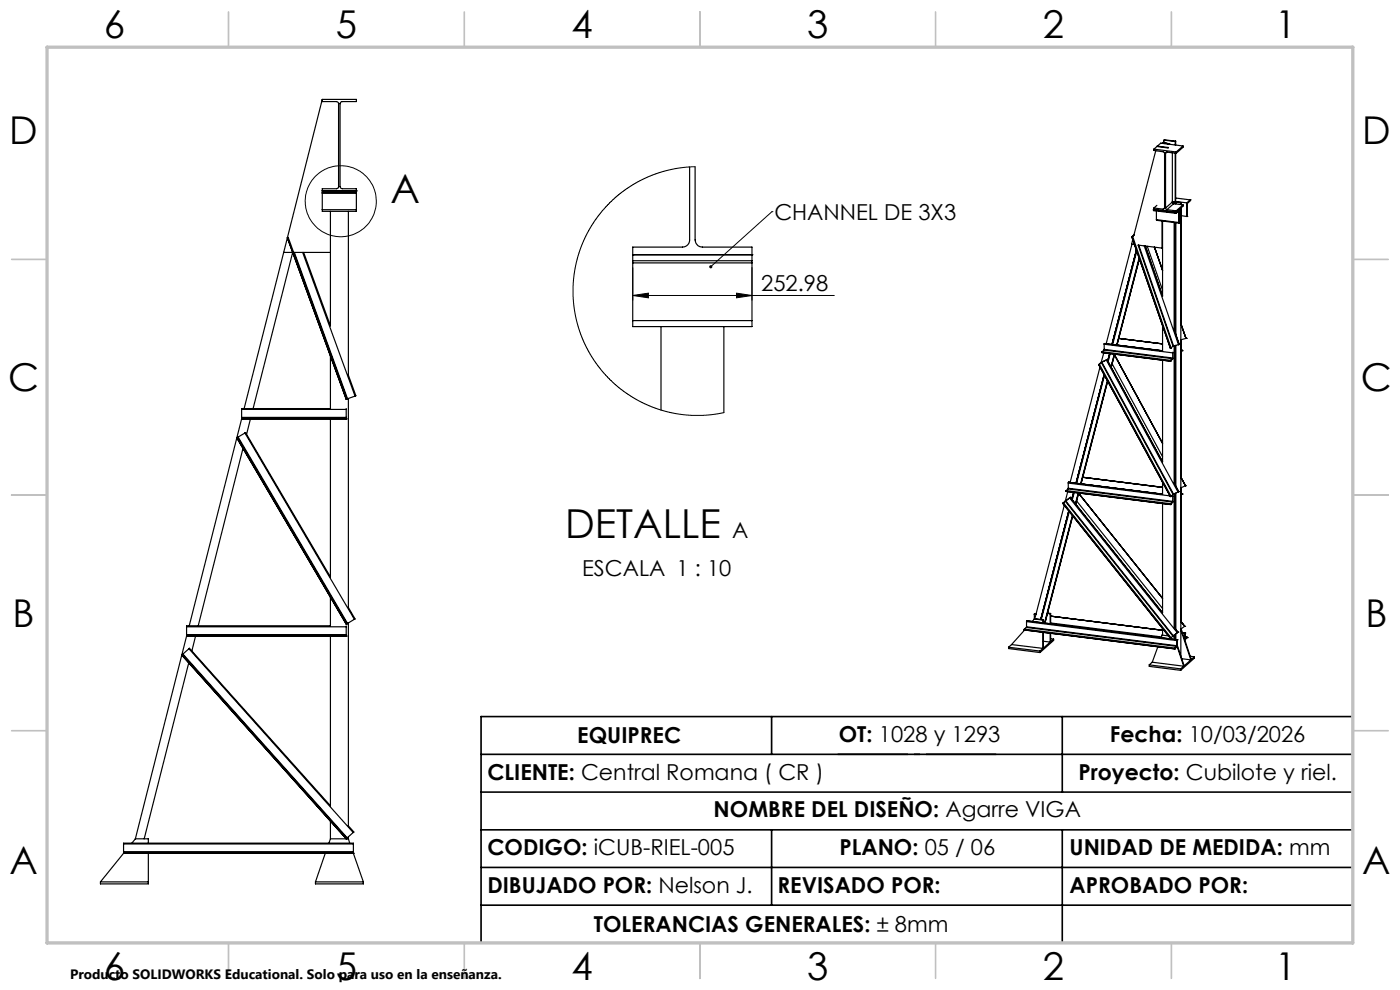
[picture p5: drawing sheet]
<svg xmlns="http://www.w3.org/2000/svg" width="297mm" height="210mm" viewBox="0 0 297 210" stroke-linecap="round" stroke-linejoin="round" font-family="sans-serif">
<g fill="none" stroke="#000" stroke-width=".25">
<path d="M68.4 21.1v.4h3l.4 .4v17.7v.3l-.4 .1h-3v.5M68.4 21.1h7.2v.4h-3l-.5 .4v17.7l.5 .4h3v.5M68.4 21.1l-8.2 32.4M146.3 35.4v15.5a1.51 1.51 0 0 1-1.5 1.5h-10.6v1.6M147.5 35.4v15.5a1.57 1.57 0 0 0 1.5 1.5h10.5v1.6M244.8 31.6v.3l2 .3 .3 .2v11.7M244.8 31.6l4.7 .6M245.2 32l-4.6 17.8-.5 .4M245.4 31.1l2.5 .2-.1 .1zM246.5 30.4l.4-.3 1.1 .5M246.9 30.3h.2M246.9 29.7l2.4 .3"/>
<path d="M246.9 29.7l2.5 .2M246.9 29.7l-.1 .4M246.9 30.3l-.1 .1M246.9 30.3v.1M247.1 30.3l.8 .3M247.1 30.3v.2M247.3 32.5v11.6M247.5 32.3l-.2 .2M247.5 32.3l2 .2M247.9 30.6h.1M248 30.6h.1M248.7 32.4v10.5"/>
<path d="M249.3 30v.8M249.3 32.5v10.3M249.4 29.9l-.1 .1M249.4 29.9v.9M249.4 32.5v10.2M249.5 32.2v.3M251 31l-1.5 1.2M251 31l-4.8-.6-1.4 1.2M251 31v.2l-1.5 1.3M60.2 53.5h1.9l-8.4 33.2M60.2 53.5l-8.4 33.2M61 50.4h.1l12.5 34.3"/>
<path d="M61 50.4h.1M61 50.4l12.4 34.3M62.3 53.5h7.8M62.4 53.5l11.3 31.1M64.2 53.5l11.1 30.5M64.4 53.5l5.7 15.6M68.4 40.5h.1M68.4 40.5v.3M68.4 40.8v.2M68.4 44.5v.3h7.2v-.3M68.4 40.5h7.2M68.4 40.8h7.2"/>
<path d="M68.4 41h7.2M68.4 44.5h7.2M68.4 41v3.5M70.1 44.8v24.3M73.9 44.8v34.8M75.6 40.5h.1M75.6 40.5v.3M75.6 40.8v.2M75.6 41v3.5M134.2 54h.1M134.2 54v1.3M134.2 55.3v.5"/>
<path d="M134.2 54h25.3M134.2 55.3h25.3M134.2 55.8h25.3M134.2 55.8v12.2M159.5 54h.1M159.5 54v1.3M159.5 55.3v.5M159.5 55.8v12.2M240.1 50.2h.1M240.1 50.2l8.2 23.7M240.1 51.8l-5.4 21.1M240.3 50.2h-.2"/>
<path d="M240.3 50.2l8.1 23.6M240.3 50.8l-.2 1 .6 .1M240.7 49.8l-.4 .4M241.1 53l-5.2 20.1M241.2 53.3l-5.2 19.8M241.6 52l7.4 21.4M241.7 54.7l-4.8 18.5M241.7 54.8l-4.7 18.4M242.7 52.2l7.3 20.9M243 52.2l3.6 10.6M243.4 52.2l3.2 9.4M244.7 44.5h.1"/>
<path d="M244.7 44.5l.1 .2 4.7 .6M244.7 44.5l4.7 .6M244.8 44.4l-.1 .1M244.8 44.1v.3M244.8 44.1l2 .3M244.8 44.4l4.7 .6M244.9 52.4l1.7 4.9M245.3 46.6l.1 .1 4.7 .6M245.3 46.6l4.7 .6M245.3 44.8v1.8M245.4 43.6l-.6 .5M246.5 46.9v5.7"/>
<path d="M246.5 52.6l-5.1-.6 7.4 21.4M246.6 52.6h-.1M246.6 46.9v16M247.1 44.1l-.3 .3M247.3 44.1l.2 .4M247.5 44.5l2 .2M248.7 42.9l.3 .3M248.7 42.7l.6 .1M248.7 42.9l-1.4 1.2M248.7 42.8h.4M249 43.2l-1.5 1.3M249 43.2l2 .3"/>
<path d="M249.1 42.8l.1 .1-.4 .2M249.1 42.8v.2M249.1 47.2v22.9M249.2 47.2v23M249.3 42.9l-.3 .3M249.3 42.9v.3M249.3 47.2v23.3M249.3 42.8l1.3 .2M249.4 45.1h.1M249.4 42.7l2.4 .3M249.4 42l3.1 .4M249.4 45.1l.8-.6v2.8"/>
<path d="M249.4 42.7l-.1 .1M249.4 42.9h-.1M249.4 42.9v.3M249.4 47.3v23.7M249.4 42.9l1.1 .1M249.5 44.7v.3M250 44.9h.1M250 47.2l.2 .1M250 44.9l-.5 .4-.1-.2M250 44.9v2.3M250.2 47.3h.1M250.5 43v.4"/>
<path d="M250.5 44.2v95M250.6 44.1v24.7l1 3M250.6 45.7l1.2 .2M250.6 43h-.1M250.6 43v.4M251 43.5v.2l-1.5 1.3M251 43.5l-1.5 1.2M251.8 45.9h.1M251.8 43v2.9M252.5 42.4h.1M252.5 42.4l-.1 .3-.6 .5v2.7M252.5 42.4l-.7 .6"/>
<path d="M70.1 75.5v11.2h-18.8v.1M73.9 79.6l1.6 4.4h-.2M134.2 68v1.3h25.3v-1.3M134.2 68h25.3M140.2 69.3v17.7M153.6 69.3v18.2M233.1 77.4h.1M233.1 77.4l15.2 27.9M233.2 77.2l-.1 .2M233.2 77.2l15.2 28.1M233.4 77.8l-6.4 24.6M233.6 76.9l-.5 .5"/>
<path d="M233.6 76.9l-.4 .3M233.6 76.9l15.2 28M233.8 76.8l-.2 .1M233.8 74.8h.1M233.8 76.8l15.2 28M233.8 74.8l14.5 1.8M233.8 74.6v.2M233.8 74.6l14.5 1.8M234.2 74.8l-.6 2.1M234.2 74.3l-.4 .3M234.2 74.3l14.5 1.8M234.2 74.1v.2"/>
<path d="M234.2 79.4l-6 23.1M234.2 73l14.6 1.9M234.2 74.1l14.6 1.8M234.2 73v1.1M234.3 72.9l-.1 .1M234.3 72.9h.1M234.3 79.6l-5.9 22.9M234.7 76.4l15.2 28M234.7 76.4l-.9 .4M234.8 76.3l-.1 .1M234.8 76.3h.1M234.8 76.3l11.8 21.7"/>
<path d="M234.8 76.3l-1.2 .6M235 76.5l.4-1.5-.4 1.6M235.5 75l-.4 1.7M235.9 77.2l10.7 19.7M236.4 75.1l-.7 2.7M236.4 75.2l10.2 18.8M236.5 75.1l-.8 2.8M237.3 71.8l9.3 1.1M246.6 69v5.4l-12.3-1.5M246.6 76.4v21.6M248.3 73.9h.1M248.3 76.6h.1"/>
<path d="M248.3 76.4v.2M248.4 73.8l-.1 .1M248.7 76.1l-.4 .3M248.8 75.9l-.1 .2M248.8 74.9v1M248.8 74.7v.2M248.8 76.1l-.5 .5M248.8 73.4l-.4 .4M249 73.4h-.2M249.1 73.3v29.3l.9 1.7M249.1 70.1l1.1 3M249.2 73.3v29.3"/>
<path d="M249.3 73.3v29.5M249.4 73.3v29.9M250 73.1l-1 .3M250.2 73.1h-.2M250.2 73.1h.1M250.5 68.8l1.1 3M250.6 72.1v29.2l.9 1.7M250.6 74.3h.2M250.8 74.3v.1M250.8 74.3l-.2 .2M250.8 74.4h.1M250.8 74.4l-.2 .2"/>
<path d="M251.6 71.8h.1M251.6 71.8l-1.1 .3M50.2 92.9h.1M50.2 92.9l23.2 39.5M50.4 92.8l-.2 .1M50.4 92.8l23.2 39.5M50.5 92.7l-.1 .1M50.5 92.7l23.2 39.5M51.3 88.9h.1M51.3 88.7v.2M51.3 88.5v.2M51.3 88.9h22.1"/>
<path d="M51.3 88.7h22.1M51.3 88.5h22.1M51.3 86.8h22.1M51.3 86.8v1.7M51.3 88.9l-11.2 43.8M51.5 95.1l-9.4 37.6M52 91.9l.1-.1 18 30.6M52 91.9l23.2 39.5M52 91.9l-1.5 .8M53.1 88.9l-.8 3.2M70.1 88.9v33.5M73.4 84.7h.1"/>
<path d="M73.4 88.9h.1M73.4 88.7v.2M73.4 88.5v.2M73.4 86.7v.1M73.4 86.8v1.7M73.6 84.7h-.2M73.7 84.6l-.1 .1M73.9 84.6v44.3l1.4 2.4-.1 .1M75.3 84l-1.6 .6M234.9 80.7l-5.7 21.9M235 80.8l-5.7 21.8 17.3 2.2M225.5 106.8h.1"/>
<path d="M225.5 106.8l22.8 28.6M225.6 106.7l-.1 .1M225.6 106.7l22.8 28.6M225.8 107.2l-6.3 24M226 106.3l-.4 .4M226 106.3l22.8 28.6M226 106.3l-.5 .5M226.1 106.2l-.1 .1M226.1 106.2l22.8 28.7M226.1 104.2h.1M226.1 104.2l22.2 2.8M226.2 104.1l-.1 .1"/>
<path d="M226.2 104.1l22.1 2.7M226.5 104.3l-.5 2M226.6 103.7l-.4 .4M226.6 103.7l22.1 2.8M226.6 103.6v.1M226.6 103.6l22.2 2.8M226.6 102.5v1.1M226.6 102.5l21.6 2.7M226.7 102.3l-.1 .2M226.7 102.3h.1M226.7 108.4l-5.9 23M226.8 108.5l-5.9 22.9"/>
<path d="M226.9 105.6l22.9 28.6M226.9 105.6l-.8 .6M227 105.5l-.1 .1M227 105.5h.1M227 105.5l19.6 24.5M227 105.5l-1 .8M227.5 109.4l-5.9 22.8M227.5 109.4l-5.8 22.8M227.6 109.5l-5.9 22.7M227.8 104.4l-.4 1.5M227.9 104.4l-.4 1.6M228.4 106.2l18.2 22.9"/>
<path d="M228.7 104.6l-.6 2.2M228.8 104.6l17.8 22.3M228.8 104.6l-.6 2.3M228.8 104.6l-.6 2.4M229.7 101.2l16.9 2.2M246.6 102.3v2.5l-19.9-2.5M246.6 106.8v23.2M248.3 105.3h.1M248.3 107h.1M248.3 106.8v.2M248.4 105.3h-.1M248.5 105.2l.3 .1"/>
<path d="M248.7 106.5l-.4 .3M248.8 106.4l-.1 .1M248.8 105.3v1.1M248.8 105.1v.2M248.8 106.6l-.5 .4M248.8 104.9l-.4 .4M249 104.8l-.2 .1M249.1 104.7v28.5M249.2 104.7v28.5M249.3 104.7v28.6M249.4 104.6v29M249.9 104.4l-.9 .4"/>
<path d="M250 104.3l-.1 .1M250 104.3h.1M250.5 101.3l1 1.7M250.6 103.5v28.4l.7 .9M250.8 104.7v.1M250.8 104.7h-.2h.2M250.8 104.7l-.2 .2M250.8 104.8h.1M250.8 104.8l-.2 .2M251.5 103h.1M251.5 103l-1 .5M38.6 139h.1"/>
<path d="M38.6 139l34.8 38.9M38.7 138.8l-.1 .2M38.7 138.8l34.9 39M38.8 138.7l-.1 .1M38.8 138.7l34.9 39M39.6 134.8v.1M39.6 134.9h.1M39.6 134.6v.2M39.6 134.9h33.8M39.6 134.8h33.8M39.6 134.6h33.8M39.6 133h33.8"/>
<path d="M39.6 133v1.6M39.6 134.9l-10.9 43M40.1 137.6l34.8 39M40.1 137.6l-1.3 1.1M41.5 134.9l-.8 3.2M70.1 134.9v36l-29.9-33.4-.1 .1M70.1 132.7h-30.5v.3M70.1 126.7v6.1M73.4 132.4h.1M73.4 134.8v.1M73.4 134.9h.1M73.4 134.6v.2"/>
<path d="M73.4 132.8v.2M73.4 133v1.6M73.6 132.3l-.2 .1M73.7 132.2l-.1 .1M73.9 132.1v43.1l1.2 1.3-.2 .1M75.2 131.4l-1.5 .8M214 137.3v.3l6.6 .8M214 137.3l6.6 .8M214.6 136.7l6.7 .8M214.6 136.7l-.6 .6M217.3 133.6h.1M217.3 133.6l31.9 4"/>
<path d="M217.3 133.4v.2M217.3 133.4l31.9 4.1M217.4 133.6l-2.8 3.1M217.7 133.1l-.4 .3M217.7 133.1l32 4M217.8 133l-.1 .1M217.8 131.9l31.9 4M217.8 133l31.9 4M217.8 131.9v1.1M217.8 131.7v.2M217.8 131.7h.1M217.8 131.7l31.9 4"/>
<path d="M219.4 130.3h.1M219.4 130.3h.4M219.4 130.3v1M219.4 131.3l-.4 .6M219.4 131.3l1.9 .2M219.5 131.2l-.1 .1M219.5 131.2l1.8 .3M220.6 138.1v.3M221.3 131.5v.6M221.3 134.1v3.4M221.3 136l1.5 .2M221.3 131.5h.1"/>
<path d="M222.2 130.1l.6 .1M222.2 130l.7 .1M222.8 130.2v2.1M222.8 134.3v1.9M222.9 130.7l23.7 3M222.9 132.1l23.5 3M222.9 134.3l-.1 1.9M222.9 130.1l-.1 .1M222.9 130.1v2.2M222.9 135.5l.6 .1M223.5 135.6v.2l-2.9 2.6M223.5 135.6l-2.9 2.5"/>
<path d="M245.6 137.2l-1.2 3.3M246.5 134.7l-.2 .6M246.5 134.7l1.4 .2M246.6 133.3l-.1 1.4M248.3 135.4h.1M248.4 135.3l-.1 .1M248.7 135h.3M248.8 134.9l-.4 .4M248.9 134.9h-.1M249 135l.2 .7M249.1 134.7v.3M249.1 133.1l.8 1"/>
<path d="M249.1 135h-.1M249.1 135l.2 .7M249.2 134.6v.5M249.2 137.6h.1M249.2 137.5v.1M249.3 134.6v.8M249.4 134.4v1.3M249.7 137.1l-.5 .4M249.7 137v.1M249.7 135.9v1.1M249.7 135.7v.2M249.7 135.7h.1"/>
<path d="M249.7 135.7v1.5M249.7 137.2l-.5 .4M249.7 136.8l1.5 4.4-.1 .1M249.7 137.2l1.4 4.1M249.8 134.2l-.9 .7M249.9 134.1l-.1 .1M249.9 134.1h.1M250.5 131.9l.8 .9M250.6 133.6h.1M250.6 133.4v.3M250.6 133.6l2.1 6.3-.1 .1M250.6 133.6l-.1 .1 2.1 6.3"/>
<path d="M250.7 139.7l1.9 .3M250.9 134.2l.5 .1M251.3 132.8h.1M251.3 132.8l-.8 .6M251.4 134.3h.1M251.4 134.3v1.2M251.4 134.3v1.4l.5-.5M251.4 135.5h.1M251.4 135.1l.4 .1M251.8 135.2h.1M251.8 135.2l-.4 .3M251.9 135.2h.1"/>
<path d="M252.5 139.2l.9 .1M253.4 139.3l-2.9 2.6M253.4 139.3v.3l-2.9 2.6M40 140.6l-9.4 37.3M243.8 141l6.7 .9M243.8 141v.3l6.7 .9M244.4 140.5l6.7 .8M244.4 140.5l-.6 .5M250.5 141.9v.3M26.2 179v-.2h48.8v.2M26.2 179h48.8M26.2 179v1.7"/>
<path d="M28.7 177.9h2.8v.9M28.7 177.9l-.7 .9M70.1 177.9h3.8M70.1 174.2v3.7M70.1 177.9l-.3 .9M73.4 177.9h.1M73.6 177.8l-.2 .1M73.7 177.7l-.1 .1M73.9 177.9l.3 .9M73.9 177.5v.4M74.9 176.6l-1.2 1.1M75 179v1.7"/>
<path d="M21.3 187.1h10.2M26.2 181h.1M26.2 180.8v.2M26.2 180.7v.1M26.2 181h48.8M26.2 180.8h48.8M26.2 180.7h48.8M26.2 181l-4.9 6.1M31.5 181v6.5h-10.2v-.4M66.9 187.1h10.2M66.9 187.1v.4h10.2v-.4M69 181l-2.1 6.1"/>
<path d="M75 181h.1M75 180.8v.2M75 180.7v.1M75 181l2.1 6.1"/>
</g>
<g fill="none" stroke="#000" stroke-width=".21">
<path d="M147.5 35.4l-2.3 .1-2.5 .4-3 .7-2.4 1-2.5 1.3-2.3 1.4-2.3 1.8-1.9 2-1.8 2.3-1.5 2.2-1.2 2.5-1 2.6-.7 2.7-.5 3.1v3.4l.1 1.8 .5 2.7 .7 2.7 .9 2.4 1.4 2.6 1.7 2.5 1.8 2.2 1.9 1.8 2.2 1.8 2.6 1.6 2.2 1 2.7 1 2.8 .7 2.9 .4h3.3l4.3-.6M134.2 56.8v6.9M159.5 56.8v6.9M163.8 44.9h.1M163.8 44.9l-13 11.7M134.2 62.7l3.3-.5v1zM134.2 62.7h42.8M156.2 62.2l3.3 .5-3.3 .5z"/>
<circle cx="72.3" cy="42.7" r="7.5"/>
</g>
<path d="M177.7 160h33.7" fill="none" stroke="#000" stroke-width=".35" stroke-dasharray="15.2 1.3 1.3 1.3" stroke-dashoffset=".3" stroke-linecap="butt"/>
<path d="M163.7 152v8M225.4 152v16M287 152h-184.9v48M102.1 160h184.9M102.1 168h184.9M102.1 176h184.9M163.7 176v16M225.4 176v24M102.1 184h184.9M102.1 192h184.9" fill="none" stroke="#000" stroke-width=".35"/>
<g fill="none" stroke="#c0c0c0" stroke-width=".35">
<path d="M48.5 2.5v7.5M98.5 2.5v7.5M148.5 2.5v7.5M198.5 2.5v7.5M248.5 2.5v7.5M2.5 55h7.5M287 55h7.5M2.5 105h7.5M287 105h7.5M2.5 155h7.5M287 155h7.5M48.5 200v7.5"/>
<path d="M98.5 200v7.5M148.5 200v7.5M198.5 200v7.5M248.5 200v7.5"/>
</g>
<path d="M10 10h277v190h-277z" fill="none" stroke="#c0c0c0" stroke-width=".7"/>
<g fill="#000">
<path d="M150.6 56.3a.35 .35 0 0 1 .5 .1 .35 .35 0 0 1-.1 .5 .35 .35 0 0 1-.5-.1l.3-.2-.3 .2v-.3z"/>
<path d="M156.2 62.2l3.3 .5-3.3 .5zM134.2 62.7l3.3-.5v1z"/>
</g>
<g font-size="8.5">
<text x="82.8" y="43.1">A</text>
<text x="119.9" y="114.1">DETALLE</text>
</g>
<g font-size="8.1">
<text x="22" y="8">6</text>
<text x="71.2" y="8">5</text>
<text x="121.2" y="8">4</text>
<text x="171.2" y="8">3</text>
<text x="221.2" y="8">2</text>
<text x="270.5" y="8">1</text>
<text x="2" y="30.5">D</text>
<text x="289" y="30.5">D</text>
<text x="1.7" y="83">C</text>
<text x="288.7" y="83">C</text>
<text x="2.7" y="133">B</text>
<text x="289.7" y="133">B</text>
<text x="2" y="185.5">A</text>
<text x="289" y="185.5">A</text>
<text x="22" y="208">6</text>
<text x="71.2" y="208">5</text>
<text x="121.2" y="208">4</text>
<text x="171.2" y="208">3</text>
<text x="221.2" y="208">2</text>
<text x="270.5" y="208">1</text>
</g>
<g font-size="4.7">
<text x="164.3" y="46.6">CHANNEL DE 3X3</text>
<text x="161.5" y="61.6">252.98</text>
<text x="155.3" y="114.1">A</text>
<text x="123.5" y="122.3">ESCALA 1 : 10</text>
<text x="122.5" y="157.5">EQUIPREC</text>
<text x="178" y="157.4">OT: 1028 y 1293</text>
<text x="235.5" y="157.5">Fecha: 10/03/2026</text>
<text x="103.4" y="165.5">CLIENTE: Central Romana ( CR )</text>
<text x="228.8" y="165.5">Proyecto: Cubilote y riel.</text>
<text x="151.4" y="173.3">NOMBRE DEL DISEÑO: Agarre VIGA</text>
<text x="103.4" y="181.3">CODIGO: iCUB-RIEL-005</text>
<text x="178.1" y="181.3">PLANO: 05 / 06</text>
<text x="226.9" y="181.3">UNIDAD DE MEDIDA: mm</text>
<text x="103.4" y="189.5">DIBUJADO POR: Nelson J.</text>
<text x="164.9" y="189.5">REVISADO POR:</text>
<text x="226.9" y="189.5">APROBADO POR:</text>
<text x="126" y="197.7">TOLERANCIAS GENERALES: ± 8mm</text>
</g>
<text font-size="2.9" x="14.9" y="207.6">Producto SOLIDWORKS Educational. Solo para uso en la enseñanza.</text>
</svg>
